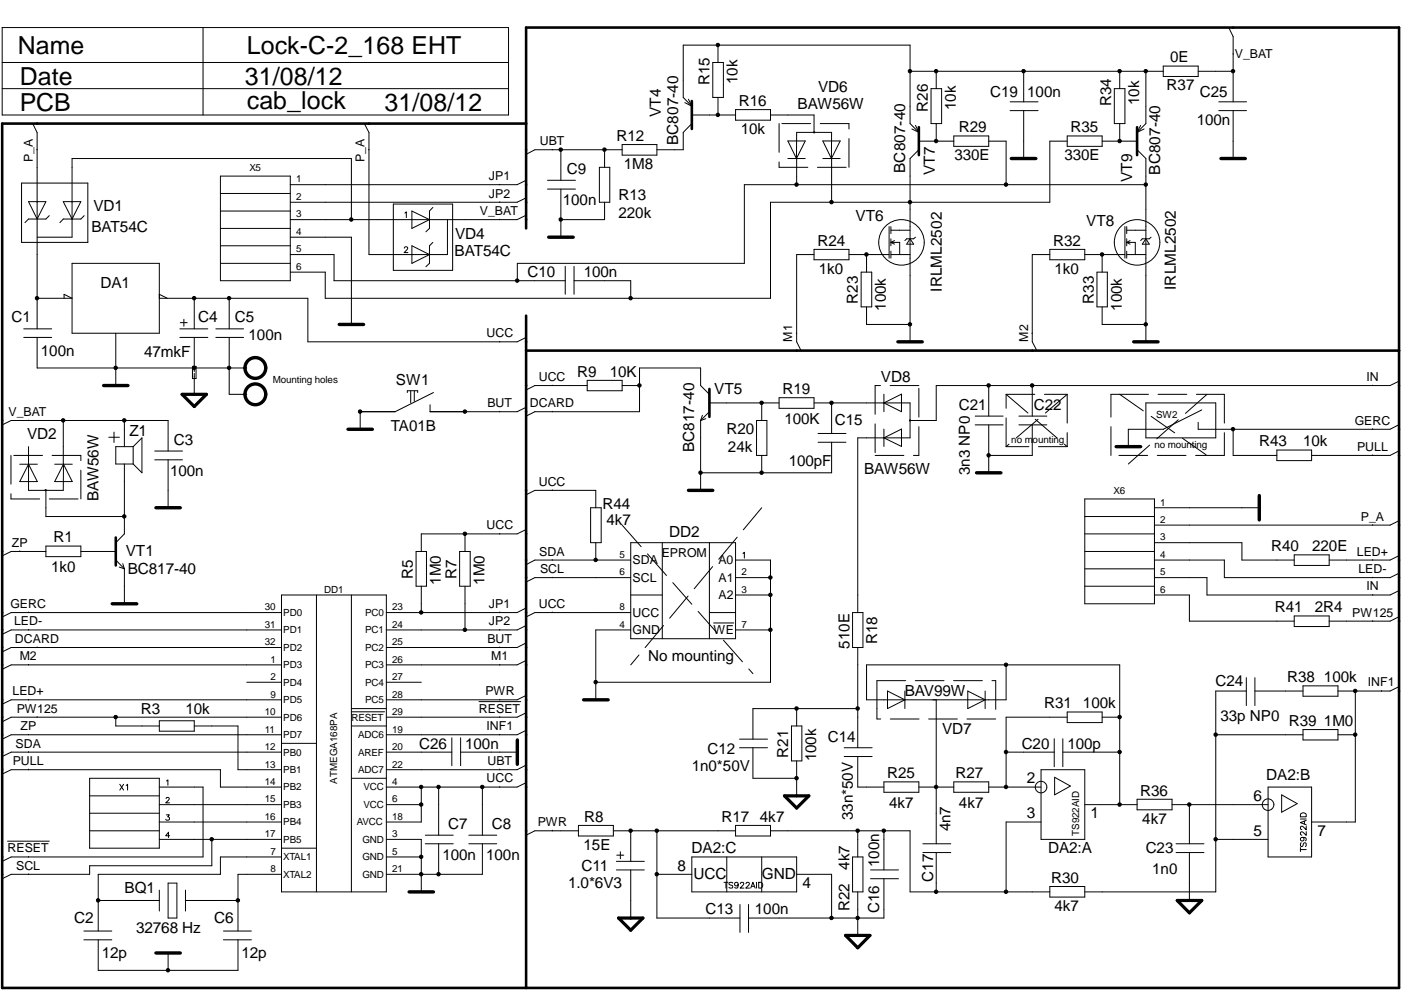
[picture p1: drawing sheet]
<svg xmlns="http://www.w3.org/2000/svg" width="297mm" height="210mm" viewBox="0 0 297 210" stroke-linecap="round" stroke-linejoin="round" font-family="sans-serif">
<g fill="none" stroke="#000" stroke-width=".21">
<path d="M.5 5.8h107.3v18.6h-107.3zM.5 13.3h107.3M.5 18.8h107.3M43 5.8v18.6M151.1 13.3h2.3v7.4h-2.3zM152.2 9.6v3.7M193 15.1h53.6M197.4 18.8h2.2v7.4h-2.2zM198.5 15.1v3.7M217 15.1v6.5M236.3 18.8h2.2v7.4h-2.2zM237.4 15.1v3.7"/>
<path d="M242.9 15.1v11.1l-1.8 1.9M246.6 14h7.4v2.2h-7.4zM254 15.1h7.4M260.5 5.8l.9 1.9v13.9M261.4 11.4h.1M4.6 38.8h14v12.6h-14zM6.9 26.2l1 1.9v18.3M7.8 31.7h.1M46.7 37.3h14.8v22.2h-14.8zM77.3 26.2l.9 1.9v25.9h16.7v-7.4M78.1 31.7h.1M106 39.1v.1"/>
<path d="M111.5 38.2l-1.9 1h-48.1M116.1 38.2h5.9M117.1 31.7h.1M118.9 31.7v6.5M127.1 35.5h2.2v7.4h-2.2zM128.2 31.7v3.8M131.9 31.7h-18.5l-1.9 1M131.9 30.6h7.4v2.3h-7.4zM145.2 21.8l1.5 .7M146 21l.7 1.5M146.7 26.2l-1.8 1.9v3.6h-5.6M146.7 24.4h9.3"/>
<path d="M146.7 22.5l-1.8-1.8v-11.1h48.1v16.6l1.8 1.9M152.2 20.7v3.7M156 23.2h7.4v2.3h-7.4zM163.4 24.4h9.2v3.7M167 33.6h3.7M167 29.9h3.7l-1.8 3.7zM168.9 33.6v-5.5h7.4v5.5M168.9 33.6v5.6M172.5 28h.2v.1h-.2zM174.5 33.6h3.6M174.5 29.9h3.6l-1.8 3.7zM176.3 33.6v9.3"/>
<path d="M193.3 27.3l1.5 .8M194.1 26.6l.7 1.5M194.8 31.7l-1.8 1.9v38.9M194.8 29.9h7.4M198.5 26.2v3.7M202.2 28.8h7.4v2.2h-7.4zM209.6 29.9h3.7v9.3M214.2 21.6h5.9M214.2 23.5h5.9M217 23.5v10.1M226.3 29.9h-3.7v13h-59.2v20.3h-94.4v-5.5h-7.5M226.3 28.8h7.4v2.2h-7.4z"/>
<path d="M233.7 29.9h7.4M237.4 26.2v3.7M241.1 31.7l1.8 1.9v38.9M241.8 26.6l-.7 1.5M242.6 27.3l-1.5 .8M242.9 39.2h-85.1v16.6h-48.1v3.7M258.4 21.6h5.9M258.4 23.5h5.9M261.4 23.5v10.1M6.1 42.8h3.6l-1.8 3.6zM7.9 46.6v23.1M10.5 45.7l-.8 .7h-3.6l-.8 .8"/>
<path d="M13.4 42.8h3.7l-1.8 3.6zM15.3 55.8h18.5v14.9h-18.5zM17.9 45.7l-.8 .7h-3.7l-.7 .8M46.7 55.8h14.8M46.7 41h14.8M46.7 44.7h14.8M46.7 48.4h14.8M46.7 52.1h14.8M61.5 46.6h29.6M61.5 50.3h13v18.5M61.5 54h9.3v5.5h49M74.5 46.6v-13h-59.2v16.7h-7.4"/>
<path d="M83.4 43.3h12.6v14h-12.6zM85.7 52.6a.36 .36 0 0 1 .4-.3 .36 .36 0 0 1 .3 .4l-.7 .9h.8M85.8 45.2l.3-.3v1.2M87.3 44.7l3.8 1.9-3.8 1.8zM87.3 52.1l3.8 1.9-3.8 1.8zM91.8 44l-.7 .7v3.7l-.8 .7M91.8 51.4l-.7 .7v3.7l-.8 .8M106 42.8v.1M106 46.5v.1M111.5 45.6l-1.9 1h-18.4M111.5 42l-1.9 .9h-48.1M116.1 40.1h5.9"/>
<path d="M118.9 40.1v10.2M119.8 56.5v5.9M121.7 59.5h12v3.7M121.7 56.5v5.9M128.2 42.9v3.7h-9.3M172.6 54h-3.7v18.5l.9 1.8M172.6 52.9h7.4v2.2h-7.4zM180 54h8.5M182.6 57.7h2.2v7.4h-2.2zM183.7 54v3.7M188.5 48v6.7M188.9 54h4.1"/>
<path d="M188.9 48v1.5M188.9 50.6v1.5M188.9 53.3v1.4M188.9 48.8h4.1M188.9 51.4h1.9v2.6M188.9 51.4l.7 .4M189.6 51l-.7 .4M193 50.6l.7 1.2h-1.5zM194.1 50.3l-.4 .3h-1.5l-.3 .4M222.6 54h-3.7v18.5l.9 1.8M222.6 52.9h7.4v2.2h-7.4zM230 54h8.5"/>
<path d="M232.6 57.7h2.2v7.4h-2.2zM233.7 54v3.7M238.5 48v6.7M238.9 54h4M238.9 48.8h4M238.9 51.4h1.8v2.6M238.9 48v1.5M238.9 50.6v1.5M238.9 53.3v1.4M238.9 51.4l.7 .4M239.6 51l-.7 .4M242.9 50.6l.8 1.2h-1.5z"/>
<path d="M244 50.3l-.3 .3h-1.5l-.4 .4M5 71.5h6M5 69.7h6M7.9 71.5v6.5h44.4M7.9 63.2h7.4l-1.7-.8v.8M24.6 70.7v11M33.8 63.2h31.5v9.3h44.3l1.9-1M33.8 62.4l1.7 .8M38.1 71.5h6M38.1 69.7h6M38.2 68.4h1.5M39 67.7v1.5"/>
<path d="M40.8 77.7h.8v2.6h-.8zM41.2 63.2v6.5M41.2 71.5v7.3M41.2 79.2v4.4M45.8 71.5h5.8M45.8 69.7h5.8M48.6 63.2v6.5M48.6 71.5v12.1h3.7M106 72.4v.1M168.8 70.7h.1M183.7 65.1v3.7h9.3M218.8 70.7h.1"/>
<path d="M233.7 65.1v3.7h9.2M.5 90.1l1.9-.9h33.2v6.4M4.2 98.4h3.7M6.1 89.1v.1M6.1 94.7v9.3h7.3l.1-5.6M6.1 98.4l1.8 3.7h-3.7zM11.6 98.4h3.7M13.4 89.2v9.2M13.5 98.4l1.8 3.7h-3.7zM23.1 92.7h2.2M24.2 91.6v2.2M26.4 89.2v5.5"/>
<path d="M26.4 98.4v14.8l-1.8 1.9M28.2 94.7h-3.6v3.7h3.6M28.2 94.7v3.7M28.2 94.7l1.9-1.9v7.4l-1.9-1.8M32.8 95.6h5.9M32.8 97.5h5.9M35.6 97.5v10.2M86.4 83.2v-.4h2.2v.4M87.1 82.8v2.6M87.8 82.8v2.3M91.2 85.8v1.5h18.4l1.9-.9M91.9 83.2l-8.1 4.1h-7.4v3.7"/>
<path d="M106 87.2v.1M117.1 81.7h.1M117.1 87.2v.1M124.5 81.7h-11.1l-1.9 1M124.5 80.6h7.4v2.2h-7.4zM131.9 81.7h3.7M148.5 89.2v14.8M148.9 88.1l-.4 1.1M149.6 88.8l-1.1 .4M150.4 83.6l-1.9-1.9v-3.7h-12.9v9.3h-22.2l-1.9 .9M150.4 85.4h14.8M150.4 87.3l-1.9 1.9"/>
<path d="M160.4 89.2h2.2v7.4h-2.2zM161.5 85.4v3.8M161.5 96.6v3.6M165.2 84.3h7.4v2.3h-7.4zM172.6 85.4h20.4v7.4h-11.1v37.1M173.4 91.9h6M173.4 93.8h6M176.3 85.4v6.5M176.3 93.8v6.4h-27.8M187.4 83.6v3.7M187.4 91v3.7M187.4 85.4l3.7-1.8v3.7z"/>
<path d="M187.4 92.8l3.7-1.8v3.7zM192.9 89.1h.1v.1h-.1zM206.8 88.2h5.9M206.8 90.1h5.9M209.6 81.7v6.5M209.6 90.1v10.1M216 88.2h6M216 90.1h6M218.9 90.1v6.5h-9.3M218.9 81.7v6.5M242.9 85.4h14.9v7.4h-14.9zM254 89.5v1.5h40.7l1.9-1"/>
<path d="M254.8 86.9l-8.2 4.1h-7.4v3.7M261.4 91v5.6h9.3M270.7 95.4h7.4v2.3h-7.4zM291 81.7h.1M291 90.9v.1M291 96.4v.2M296.6 80.8l-1.9 .9h-96.2v7.5h-5.5M296.6 95.6l-1.9 1h-16.6M4.2 116.8v.1M9.6 103.8h.2v.2h-.2zM9.7 116.9h-7.3l-1.9 1M9.7 104v5.5h16.7"/>
<path d="M9.7 115.8h7.4v2.2h-7.4zM17.1 116.9h7.5M24.6 118.7l1.8 1.9M26 119.5l.4 1.1M88.2 116.9h2.2v7.4h-2.2zM97.4 116.9h2.3v7.4h-2.3zM98.6 113.2v3.7M106 113.1v.1M111.5 112.3l-1.9 .9h-20.3v3.7M111.5 104.9l1.9-.9h12.9v3.7M117.1 103.8v.2M117.1 118.7h.1"/>
<path d="M125.2 107.7h2.3v7.4h-2.3zM126.3 115.1v3.6M133.7 118.7h-20.3l-1.9 1M133.7 115.1h22.3v20.3h-22.3zM140.4 115.1v20.3M150.4 115.1v20.3M156 118.7h7.4v26h-37.1M157.5 117.3l.3-.2v1.2M230 116.9h14.8M230 113.2h14.8M230 105.8h14.8v22.2h-14.8zM230 109.5h14.8"/>
<path d="M244.8 118.7h14.8v3.8h35.1l1.9-1M244.8 115.1h18.5v3.6h11.1M244.8 107.7h22.2M274.4 117.6h7.4v2.3h-7.4zM291 111.3h.1M291 118.7h.1M296.6 117.8l-1.9 .9h-12.9M296.6 110.4l-1.9 .9h-49.9M6.1 129.8v.1M6.1 133.5v.1M7.9 137.2v.1M25.3 120.2l1.1 .4"/>
<path d="M26.4 120.6v7.4M59.7 137.3h-57.3l-1.9 .9M59.7 133.6h-57.3l-1.9 .9M59.7 129.9h-57.3l-1.9 .9M59.7 126.2h22.2v62.9h-22.2zM67.1 126.2v62.9M74.5 126.2v62.9M89.3 124.3v5.6M98.6 124.3v9.3M106 129.8v.1M106 133.5v.1M106 137.2v.1"/>
<path d="M111.5 132.6l-1.9 1h-27.7M111.5 136.3l-1.9 1h-27.7M111.5 128.9l-1.9 1h-27.7M117.1 122.4v.1M117.1 129.8v.1M133.7 133.6h-7.4v14.8M133.7 129.9h-20.3l-1.9 .9M133.7 122.5h-20.3l-1.9 .9M133.7 126.2h6.7M150.4 129.9h5.6M151.3 132.1h4.3M156 133.6h7.4"/>
<path d="M156 122.5h7.4M156 126.2h7.4M180.8 129.9h2.2v7.4h-2.2zM181.9 137.3v21.2M230 124.3h14.8M230 120.6h14.8M244.8 122.5h11.1v3.7h38.8l1.9-1M244.8 126.2h7.4v5.5h22.2M274.4 130.6h7.4v2.2h-7.4zM291 122.4v.1M291 126.1v.1M291 131.6v.1"/>
<path d="M296.6 130.8l-1.9 .9h-12.9M6.1 140.9v.1M6.1 148.3v.1M6.1 155.7v.1M6.1 159.4v.1M7.9 152v.1M24.6 152.1v1.8h9.2M33.8 152.8h7.4v2.2h-7.4zM41.2 153.9h9.3v9.3h9.2M52.3 144.7h7.4M59.7 155.8h-57.3l-1.9 .9M59.7 159.5h-57.3l-1.9 .9"/>
<path d="M59.7 152.1h-57.3l-1.9 .9M59.7 148.4h-57.3l-1.9 .9M59.7 141h-57.3l-1.9 .9M59.7 157.6h7.4M74.5 153.9h7.4M74.5 150.2h7.4M74.5 150.9h7M81.9 159.5h13.9M81.9 144.7h7.4M95.8 156.4v5.9M97.7 159.5h12M97.7 156.4v5.9"/>
<path d="M101.6 148.8h8.8M106 140.9v.1M106 148.3v.1M106 152v.1M106 155.7v.1M111.5 154.9l-1.9 .9h-27.7M111.5 151.1l-1.9 1h-27.7M111.5 147.4l-1.9 1h-27.7M111.5 140l-1.9 1h-27.7M156.8 158.5h5.9M156.8 156.7h5.9M159.6 158.5v6.5h9.3"/>
<path d="M167.8 153.9h2.2v7.4h-2.2zM168.9 150.2v3.7M179 158.5h5.9M181.9 150.2h-22.3v6.5M188.2 146.5l3.7 1.9-3.7 1.8zM191.9 146.5v3.7M198.5 148.4v30.5M205.2 146.5l3.7 1.9-3.7 1.8zM208.9 146.5v3.7M213.3 141v7.4h-29.6v-7.4h53.7v29.6M213.3 159.5h10.2M223.5 156.6v6"/>
<path d="M225.3 159.5h12.1M225.3 156.6v6M226.3 152.1h-13v14.8M226.3 151h7.4v2.2h-7.4zM233.7 152.1h3.7M257.8 155.8h18.5M264.2 146.5h-6.4v42.6h-27.8M264.2 143.7v5.9M266.1 146.5h10.2M266.1 143.7v5.9M276.3 145.4h7.4v2.2h-7.4zM276.3 154.7h7.4v2.2h-7.4z"/>
<path d="M283.7 155.8h3.7M287.4 146.5v27.8h-9.3M292.9 146.4v.1M296.6 145.6l-1.9 .9h-11M.5 164.1l1.9-.9h44.3v3.7h13M1.6 178.4h8.9M6.1 163.1v.1M19 176.1h14.8M19 165h14.8v14.8h-14.8zM19 168.7h14.8M19 172.4h14.8M25.4 166.3l.8 1.2"/>
<path d="M26.2 166.3l-.8 1.2M26.8 166.5l.2-.2v1.2M33.8 166.9h9.2v14.8h-40.6l-1.9 .9M33.8 174.3h25.9M33.8 178h25.9M33.8 170.6h25.9M35.2 169.3l.1-.2h.3l.3 .3-.8 .8h.8M35.3 172.8h.6l-.3 .4a.41 .41 0 0 1 .3 .4 .41 .41 0 0 1-.3 .4 .41 .41 0 0 1-.5-.3M35.3 165.6l.3-.2v1.1M36 177.2h-.9l.6-.8v1.2M44.9 178v5.6h-25.9v1.8h-16.6l-1.9 .9M59.7 179.8h7.4"/>
<path d="M74.5 165h7.4M81.9 178h7.4v11.1M81.9 170.6h7.4M89.3 166.9v7.4h-7.4M90.2 177.1h5.9M90.2 178.9h5.9M93 166.9v10.2M93 178.9v6.5M99.4 177.1h5.9M99.4 178.9h5.9M102.3 178.9v6.5h-20.4M102.3 166.9v10.2"/>
<path d="M106 163.1v.1M106 166.8v.1M111.5 162.2l-1.9 1h-27.7M111.5 165.9l-1.9 1h-27.7M117.1 176v.1M122.6 176.1h-9.2l-1.9 1M122.6 175h7.4v2.2h-7.4zM130 176.1h26M133.7 176.1v6.5M139.3 176.1v18.5h17.6M156 175h7.4v2.2h-7.4zM163.4 176.1h29.6v13h29.6"/>
<path d="M168.9 161.3v7.4M179 160.4h5.9M181.9 160.4v6.5h5.5M181.9 176.1v5.6M187.4 165.8h7.4v2.2h-7.4zM187.4 176.1v8.3M194.8 166.9h7.4M195.7 178.9h5.9M202.2 165.8h7.4v2.2h-7.4zM209.6 166.9h11.1M220.7 163.2h9.3v14.8h-9.3zM220.7 174.3h-7.4v14.8"/>
<path d="M223.6 164.8l3.3 1.9-3.3 1.8zM230 170.6h11.1M241.1 169.5h7.4v2.2h-7.4zM248.5 170.6h20.4M249.3 178.9h6M252.2 170.6v8.3M257.8 178h11.1M268.9 166.9h9.2v14.8h-9.2zM271.7 168.5l3.3 1.9-3.3 1.8zM275.7 179.7v.9M275.7 173.7h1.2M275.8 172.6a.68 .68 0 0 1 1.1 .2v.4h-1.2z"/>
<path d="M275.9 178.7l-.2 .3 .2 .5h.2l.4-.8 .4 .1v.4l-.1 .3M276.1 177.5a.39 .39 0 0 1 .3 .6 .39 .39 0 0 1-.6 .1 .39 .39 0 0 1 .1-.6l.2-.1a.54 .54 0 0 1 .8 .5l-.1 .3M276.6 174.1v.6M276.9 176.3v.8l-.8-.7a.36 .36 0 0 0-.4 .3 .36 .36 0 0 0 .3 .4M276.9 175.1v.8l-.8-.7a.36 .36 0 0 0-.4 .3 .36 .36 0 0 0 .3 .4M276.9 173.9l-1.2 .5 1.2 .5M6.1 181.6v.1M6.1 185.3v.1M17.8 197.4h5.9M17.8 199.3h5.9M20.8 199.3v6.4h29.7v-6.4M20.8 190.9h13"/>
<path d="M33.8 188.7v4.5M35.6 187.2h1.9v7.4h-1.9zM39.3 190.9h11.2M39.3 188.7v4.5M47.4 197.4h5.9M47.4 199.3h5.9M59.7 181.7h-13v3.7h-25.9v12M59.7 185.4h-9.2v12M81.9 181.7h7.4M130.7 184.4h5.9M130.7 182.6h5.9M130.8 181.3h1.4"/>
<path d="M131.5 180.6v1.5M133.7 184.4v10.2M139.3 185.4h7.4M146.7 181.7h22.2v7.4h-22.2zM153.5 187.1h.8M153.9 187.1v1.2M154.1 181.7v7.4M155.4 187.2l-.3-.1-.5 .1v.3l.7 .3v.5h-.4l-.3-.2M156.5 187.5a.39 .39 0 0 1-.6 .3 .39 .39 0 0 1-.1-.6 .39 .39 0 0 1 .7 0v.3a.54 .54 0 0 1-.5 .8l-.2-.2M156.9 191.8v5.9M157 187.4a.36 .36 0 0 1 .3-.3 .36 .36 0 0 1 .4 .3l-.8 .9h.8M158.2 187.4a.36 .36 0 0 1 .3-.3 .36 .36 0 0 1 .4 .3l-.8 .9h.8"/>
<path d="M158.7 191.8v5.9M159.2 188.3l.4-1.2 .5 1.2M159.3 187.9h.6M160.4 187.1v1.2M160.9 187.1h.4a.65 .65 0 0 1 .4 .6 .65 .65 0 0 1-.4 .6h-.4zM161.5 181.7v7.4M168.9 185.4h7.4v9.2M180.8 181.7h2.2v7.4h-2.2zM181.9 189.1v9.2M184.6 184.4h5.9M184.6 186.3h5.9M187.4 186.3v8.3h-28.7"/>
<path d="M195.7 180.8h5.9M198.5 180.8v8.3M222.6 188h7.4v2.2h-7.4zM249.3 180.8h6M252.2 180.8v10.1M275.7 180.1h1.2M35.6 202.1v3.6"/>
<circle cx="152.2" cy="9.5" r=".37"/>
<circle cx="192.9" cy="15.1" r=".37"/>
<circle cx="198.5" cy="15.1" r=".37"/>
<circle cx="217" cy="15.1" r=".37"/>
<circle cx="237.4" cy="15.1" r=".37"/>
<circle cx="242.9" cy="15.1" r=".37"/>
<circle cx="261.4" cy="15.1" r=".37"/>
<circle cx="118.9" cy="31.7" r=".37"/>
<circle cx="128.2" cy="31.7" r=".37"/>
<circle cx="152.2" cy="24.4" r=".37"/>
<circle cx="168.9" cy="39.1" r=".37"/>
<circle cx="198.5" cy="29.9" r=".37"/>
<circle cx="213.3" cy="39.1" r=".37"/>
<circle cx="237.4" cy="29.9" r=".37"/>
<circle cx="242.9" cy="39.1" r=".37"/>
<circle cx="74.5" cy="46.5" r=".37"/>
<circle cx="109.7" cy="59.5" r=".37"/>
<circle cx="118.9" cy="46.5" r=".37"/>
<circle cx="176.3" cy="42.9" r=".37"/>
<circle cx="183.7" cy="53.9" r=".37"/>
<circle cx="191.1" cy="51.4" r="4.8"/>
<circle cx="192.9" cy="42.9" r=".37"/>
<circle cx="233.6" cy="53.9" r=".37"/>
<circle cx="241.1" cy="51.4" r="4.8"/>
<circle cx="7.8" cy="63.2" r=".37"/>
<circle cx="24.5" cy="78" r=".37"/>
<circle cx="41.2" cy="63.2" r=".37"/>
<circle cx="41.2" cy="78" r=".37"/>
<circle cx="48.6" cy="78" r=".37"/>
<circle cx="48.6" cy="63.2" r=".37"/>
<circle cx="133.7" cy="63.2" r=".37"/>
<circle cx="192.9" cy="68.8" r=".37"/>
<circle cx="242.9" cy="68.8" r=".37"/>
<circle cx="13.4" cy="89.1" r=".37"/>
<circle cx="26.3" cy="89.1" r=".37"/>
<circle cx="76.3" cy="87.3" r=".37"/>
<circle cx="98.6" cy="87.3" r=".37"/>
<circle cx="135.6" cy="81.7" r=".37"/>
<circle cx="161.5" cy="85.4" r=".37"/>
<circle cx="176.3" cy="85.4" r=".37"/>
<circle cx="209.6" cy="81.7" r=".37"/>
<circle cx="209.6" cy="96.5" r=".37"/>
<circle cx="218.8" cy="81.7" r=".37"/>
<circle cx="261.4" cy="91" r=".37"/>
<circle cx="26.3" cy="109.5" r=".37"/>
<circle cx="98.6" cy="113.2" r=".37"/>
<circle cx="126.3" cy="118.7" r=".37"/>
<circle cx="148.5" cy="100.2" r=".37"/>
<circle cx="161.5" cy="100.2" r=".37"/>
<circle cx="89.3" cy="129.9" r=".37"/>
<circle cx="98.6" cy="133.5" r=".37"/>
<circle cx="163.3" cy="133.5" r=".37"/>
<circle cx="163.3" cy="126.1" r=".37"/>
<circle cx="163.3" cy="122.4" r=".37"/>
<circle cx="24.5" cy="152" r=".37"/>
<circle cx="126.3" cy="144.6" r=".37"/>
<circle cx="168.9" cy="150.2" r=".37"/>
<circle cx="181.8" cy="150.2" r=".37"/>
<circle cx="213.3" cy="140.9" r=".37"/>
<circle cx="213.3" cy="159.4" r=".37"/>
<circle cx="237.4" cy="159.4" r=".37"/>
<circle cx="237.4" cy="152" r=".37"/>
<circle cx="257.7" cy="155.8" r=".37"/>
<circle cx="287.3" cy="155.8" r=".37"/>
<circle cx="287.3" cy="146.5" r=".37"/>
<circle cx="44.9" cy="177.9" r=".37"/>
<circle cx="89.3" cy="170.6" r=".37"/>
<circle cx="89.3" cy="166.9" r=".37"/>
<circle cx="93" cy="166.9" r=".37"/>
<circle cx="102.2" cy="166.9" r=".37"/>
<circle cx="133.7" cy="176.1" r=".37"/>
<circle cx="139.2" cy="176.1" r=".37"/>
<circle cx="168.9" cy="165" r=".37"/>
<circle cx="181.8" cy="176.1" r=".37"/>
<circle cx="187.4" cy="176.1" r=".37"/>
<circle cx="198.5" cy="166.9" r=".37"/>
<circle cx="213.3" cy="166.9" r=".37"/>
<circle cx="220.7" cy="166.9" r="1.23"/>
<circle cx="237.4" cy="170.6" r=".37"/>
<circle cx="252.1" cy="170.6" r=".37"/>
<circle cx="257.7" cy="177.9" r=".37"/>
<circle cx="268.9" cy="170.6" r="1.23"/>
<circle cx="20.8" cy="190.9" r=".37"/>
<circle cx="50.4" cy="190.9" r=".37"/>
<circle cx="89.3" cy="185.4" r=".37"/>
<circle cx="89.3" cy="181.7" r=".37"/>
<circle cx="93" cy="185.4" r=".37"/>
<circle cx="139.2" cy="185.4" r=".37"/>
<circle cx="176.3" cy="194.6" r=".37"/>
<circle cx="181.8" cy="194.6" r=".37"/>
<circle cx="198.5" cy="189.1" r=".37"/>
<circle cx="213.3" cy="189.1" r=".37"/>
<circle cx="35.6" cy="205.7" r=".37"/>
</g>
<path d="M111.5 26.2h-111v183.3h296.1v-203.7h-185.1v42.6M146.7 21.4v5.9M194.8 27v5.9M241.1 27v5.9M111.5 66.9v142.6M111.5 74.3h185.1M150.4 82.5v5.9M24.6 114v5.9" fill="none" stroke="#000" stroke-width=".55"/>
<g fill="#000">
<circle cx="152.2" cy="9.5" r=".37"/>
<circle cx="192.9" cy="15.1" r=".37"/>
<circle cx="198.5" cy="15.1" r=".37"/>
<circle cx="217" cy="15.1" r=".37"/>
<circle cx="237.4" cy="15.1" r=".37"/>
<circle cx="242.9" cy="15.1" r=".37"/>
<circle cx="261.4" cy="15.1" r=".37"/>
<circle cx="118.9" cy="31.7" r=".37"/>
<circle cx="128.2" cy="31.7" r=".37"/>
<circle cx="152.2" cy="24.4" r=".37"/>
<circle cx="168.9" cy="39.1" r=".37"/>
<circle cx="198.5" cy="29.9" r=".37"/>
<circle cx="213.3" cy="39.1" r=".37"/>
<circle cx="237.4" cy="29.9" r=".37"/>
<circle cx="242.9" cy="39.1" r=".37"/>
<circle cx="74.5" cy="46.5" r=".37"/>
<circle cx="109.7" cy="59.5" r=".37"/>
<circle cx="118.9" cy="46.5" r=".37"/>
<circle cx="176.3" cy="42.9" r=".37"/>
<circle cx="183.7" cy="53.9" r=".37"/>
<circle cx="192.9" cy="42.9" r=".37"/>
<circle cx="233.6" cy="53.9" r=".37"/>
<circle cx="7.8" cy="63.2" r=".37"/>
<circle cx="24.5" cy="78" r=".37"/>
<circle cx="41.2" cy="63.2" r=".37"/>
<circle cx="41.2" cy="78" r=".37"/>
<circle cx="48.6" cy="78" r=".37"/>
<circle cx="48.6" cy="63.2" r=".37"/>
<circle cx="133.7" cy="63.2" r=".37"/>
<circle cx="192.9" cy="68.8" r=".37"/>
<circle cx="242.9" cy="68.8" r=".37"/>
<circle cx="13.4" cy="89.1" r=".37"/>
<circle cx="26.3" cy="89.1" r=".37"/>
<circle cx="76.3" cy="87.3" r=".37"/>
<circle cx="98.6" cy="87.3" r=".37"/>
<circle cx="135.6" cy="81.7" r=".37"/>
<circle cx="161.5" cy="85.4" r=".37"/>
<circle cx="176.3" cy="85.4" r=".37"/>
<circle cx="209.6" cy="81.7" r=".37"/>
<circle cx="209.6" cy="96.5" r=".37"/>
<circle cx="218.8" cy="81.7" r=".37"/>
<circle cx="261.4" cy="91" r=".37"/>
<circle cx="26.3" cy="109.5" r=".37"/>
<circle cx="98.6" cy="113.2" r=".37"/>
<circle cx="126.3" cy="118.7" r=".37"/>
<circle cx="148.5" cy="100.2" r=".37"/>
<circle cx="161.5" cy="100.2" r=".37"/>
<circle cx="89.3" cy="129.9" r=".37"/>
<circle cx="98.6" cy="133.5" r=".37"/>
<circle cx="163.3" cy="133.5" r=".37"/>
<circle cx="163.3" cy="126.1" r=".37"/>
<circle cx="163.3" cy="122.4" r=".37"/>
<circle cx="24.5" cy="152" r=".37"/>
<circle cx="126.3" cy="144.6" r=".37"/>
<circle cx="168.9" cy="150.2" r=".37"/>
<circle cx="181.8" cy="150.2" r=".37"/>
<circle cx="213.3" cy="140.9" r=".37"/>
<circle cx="213.3" cy="159.4" r=".37"/>
<circle cx="237.4" cy="159.4" r=".37"/>
<circle cx="237.4" cy="152" r=".37"/>
<circle cx="257.7" cy="155.8" r=".37"/>
<circle cx="287.3" cy="155.8" r=".37"/>
<circle cx="287.3" cy="146.5" r=".37"/>
<circle cx="44.9" cy="177.9" r=".37"/>
<circle cx="89.3" cy="170.6" r=".37"/>
<circle cx="89.3" cy="166.9" r=".37"/>
<circle cx="93" cy="166.9" r=".37"/>
<circle cx="102.2" cy="166.9" r=".37"/>
<circle cx="133.7" cy="176.1" r=".37"/>
<circle cx="139.2" cy="176.1" r=".37"/>
<circle cx="168.9" cy="165" r=".37"/>
<circle cx="181.8" cy="176.1" r=".37"/>
<circle cx="187.4" cy="176.1" r=".37"/>
<circle cx="198.5" cy="166.9" r=".37"/>
<circle cx="213.3" cy="166.9" r=".37"/>
<circle cx="237.4" cy="170.6" r=".37"/>
<circle cx="252.1" cy="170.6" r=".37"/>
<circle cx="257.7" cy="177.9" r=".37"/>
<circle cx="20.8" cy="190.9" r=".37"/>
<circle cx="50.4" cy="190.9" r=".37"/>
<circle cx="89.3" cy="185.4" r=".37"/>
<circle cx="89.3" cy="181.7" r=".37"/>
<circle cx="93" cy="185.4" r=".37"/>
<circle cx="139.2" cy="185.4" r=".37"/>
<circle cx="176.3" cy="194.6" r=".37"/>
<circle cx="181.8" cy="194.6" r=".37"/>
<circle cx="198.5" cy="189.1" r=".37"/>
<circle cx="213.3" cy="189.1" r=".37"/>
<circle cx="35.6" cy="205.7" r=".37"/>
</g>
<g fill="none" stroke="#000" stroke-width=".21" stroke-dasharray="6.1 2">
<path d="M165.2 35.5h14.8M165.2 26.2v9.3M180 26.2h-14.8M180 35.5v-9.3M2.3 96.6v9.2M17.1 96.6h-14.8M185.5 81.7v14.9M185.5 96.6h9.3M194.8 96.6v-14.9M194.8 81.7h-9.3M213.3 94.7v-11.1M213.3 83.6h13"/>
<path d="M213.3 83.6l13 11.1M226.3 83.6v11.1M226.3 94.7h-13M226.3 83.6l-13 11.1M235.5 83.6h1.9M235.5 96.6v-13M237.4 83.6l18.5 13M237.4 83.6h22.2M255.9 83.6l-16.7 14.8M259.6 83.6v13M259.6 96.6h-24.1M2.3 105.8h14.8"/>
<path d="M17.1 105.8v-9.2M131.9 111.3l27.7 31.5M161.5 107.7l-27.8 33.3M185.9 152.4v-2.2M185.9 150.2v-5.9M185.9 144.3h25.2M211.1 152.4h-25.2M211.1 144.3v8.1"/>
</g>
<g fill="none" stroke="#000" stroke-width=".72">
<path d="M214.4 33.6h5.2M258.9 33.6h5.1M116.3 50.3h5.2M71.9 68.8h5.2M190.4 72.5h5.1M240.4 72.5h5.1M22 81.7h5.1M73.8 91h5.1M236.6 94.7h5.2M33.1 107.7h5.1M146 104h5.1M207 100.2h5.2"/>
<path d="M267 105.1v5.1M23.8 128h5.2M109.7 156.9v5.2M123.7 148.4h5.2M86.7 189.1h5.2M33.1 202.1h5.1"/>
<circle cx="54.1" cy="78" r="2.2"/>
<circle cx="54.1" cy="83.6" r="2.2"/>
</g>
<path d="M38.6 83.6h5.2l-2.6 2.6zM166.3 168.7h5.2l-2.6 2.6zM131.1 194.6h5.2l-2.6 2.6zM179.3 198.3h5.1l-2.5 2.7zM249.6 190.9h5.2l-2.6 2.6z" fill="none" stroke="#000" stroke-width=".68"/>
<g font-size="5.3">
<text x="3.8" y="11.3">Name</text>
<text x="52.3" y="11.3">Lock-C-2_168 EHT</text>
<text x="4.2" y="18">Date</text>
<text x="51.9" y="18">31/08/12</text>
<text x="4.2" y="23.5">PCB</text>
<text x="52.3" y="23.2">cab_lock</text>
<text x="81.5" y="23.5">31/08/12</text>
</g>
<g font-size="3.3">
<text x="169.1" y="23.2">BAW56W</text>
<text x="173.4" y="19.5">VD6</text>
<text x="140.1" y="24.8" transform="rotate(-90 140.1 24.8)">VT4</text>
<text x="143.8" y="30.7" transform="rotate(-90 143.8 30.7)">BC807-40</text>
<text x="191.9" y="36.6" transform="rotate(-90 191.9 36.6)">BC807-40</text>
<text x="198.2" y="37" transform="rotate(-90 198.2 37)">VT7</text>
<text x="240" y="38.5" transform="rotate(-90 240 38.5)">VT9</text>
<text x="246" y="37" transform="rotate(-90 246 37)">BC807-40</text>
<text x="19.8" y="44.7">VD1</text>
<text x="181.4" y="46.9">VT6</text>
<text x="19.4" y="49.1">BAT54C</text>
<text x="96.5" y="50.6">VD4</text>
<text x="230.3" y="48">VT8</text>
<text x="96.4" y="54.3">BAT54C</text>
<text x="21.3" y="61">DA1</text>
<text x="199.7" y="61.8" transform="rotate(-90 199.7 61.8)">IRLML2502</text>
<text x="249.3" y="61.4" transform="rotate(-90 249.3 61.4)">IRLML2502</text>
<text x="42" y="68.4">C4</text>
<text x="30.6" y="75.8">47mkF</text>
<text x="151.4" y="83.5">VT5</text>
<text x="186.8" y="80.9">VD8</text>
<text x="5.8" y="93.1">VD2</text>
<text x="27.4" y="92.4">Z1</text>
<text x="147.1" y="95.9" transform="rotate(-90 147.1 95.9)">BC817-40</text>
<text x="183.2" y="100.5">BAW56W</text>
<text x="20.9" y="106.3" transform="rotate(-90 20.9 106.3)">BAW56W</text>
<text x="141.9" y="113.9">DD2</text>
<text x="26.7" y="117.9">VT1</text>
<text x="27.1" y="121.7">BC817-40</text>
<text x="191.8" y="147.6">BAV99W</text>
<text x="199.7" y="155.7">VD7</text>
<text x="217.7" y="166.1">2</text>
<text x="268.5" y="165.4">DA2:B</text>
<text x="217.7" y="173.5">3</text>
<text x="231.2" y="173.5">1</text>
<text x="265.8" y="169.8">6</text>
<text x="265.8" y="177.2">5</text>
<text x="279.3" y="177.2">7</text>
<text x="123.3" y="184.6">C11</text>
<text x="143.6" y="184.6">8</text>
<text x="146.6" y="180.9">DA2:C</text>
<text x="222.2" y="180.9">DA2:A</text>
<text x="26.4" y="189.4">BQ1</text>
<text x="120.4" y="188.3">1.0*6V3</text>
<text x="147.1" y="186.4">UCC</text>
<text x="161.5" y="186.4">GND</text>
<text x="170.1" y="188.3">4</text>
<text x="15.7" y="195.7">C2</text>
<text x="28.9" y="197.9">32768 Hz</text>
<text x="45.4" y="195.7">C6</text>
<text x="21.6" y="203.1">12p</text>
<text x="51.2" y="203.1">12p</text>
</g>
<g font-size="3.2">
<text x="156.4" y="17.8" transform="rotate(-90 156.4 17.8)">10k</text>
<text x="248.1" y="13.3">0E</text>
<text x="150.4" y="18.1" transform="rotate(-90 150.4 18.1)">R15</text>
<text x="156.6" y="22.5">R16</text>
<text x="196.7" y="23.7" transform="rotate(-90 196.7 23.7)">R26</text>
<text x="202.6" y="23.4" transform="rotate(-90 202.6 23.4)">10k</text>
<text x="209.9" y="20.6">C19</text>
<text x="217.8" y="20.6">100n</text>
<text x="235.6" y="22.6" transform="rotate(-90 235.6 22.6)">R34</text>
<text x="241.5" y="22.3" transform="rotate(-90 241.5 22.3)">10k</text>
<text x="247.4" y="19.2">R37</text>
<text x="254.4" y="20.6">C25</text>
<text x="130.7" y="29.8">R12</text>
<text x="157.1" y="28.4">10k</text>
<text x="203.3" y="28">R29</text>
<text x="227" y="28">R35</text>
<text x="253.7" y="26.5">100n</text>
<text x="132.2" y="35.8">1M8</text>
<text x="202.4" y="33.9">330E</text>
<text x="225.7" y="33.9">330E</text>
<text x="120.2" y="36.9">C9</text>
<text x="119.3" y="43.6">100n</text>
<text x="131.1" y="42.4">R13</text>
<text x="131.1" y="46.1">220k</text>
<text x="173.3" y="52.1">R24</text>
<text x="223.3" y="52.1">R32</text>
<text x="111.8" y="58.8">C10</text>
<text x="123.8" y="58.8">100n</text>
<text x="173.6" y="58">1k0</text>
<text x="223.6" y="58">1k0</text>
<text x="181.9" y="64.4" transform="rotate(-90 181.9 64.4)">R23</text>
<text x="187.8" y="65.9" transform="rotate(-90 187.8 65.9)">100k</text>
<text x="231.9" y="64.4" transform="rotate(-90 231.9 64.4)">R33</text>
<text x="237.8" y="65.9" transform="rotate(-90 237.8 65.9)">100k</text>
<text x="2.5" y="68.4">C1</text>
<text x="49.8" y="68.4">C5</text>
<text x="8.7" y="75.4">100n</text>
<text x="52.7" y="72.1">100n</text>
<text x="83.9" y="81.7">SW1</text>
<text x="122.4" y="79.9">R9</text>
<text x="129.3" y="79.9">10K</text>
<text x="165.9" y="83.6">R19</text>
<text x="166.3" y="89.9">100K</text>
<text x="203.3" y="86.9">C21</text>
<text x="219.2" y="86.9">C22</text>
<text x="36.9" y="94.3">C3</text>
<text x="82.8" y="91.3">TA01B</text>
<text x="154" y="92">R20</text>
<text x="154.3" y="95.8">24k</text>
<text x="177" y="90.2">C15</text>
<text x="267" y="94.7">R43</text>
<text x="276.3" y="94.7">10k</text>
<text x="36.1" y="101">100n</text>
<text x="167.2" y="98.7">100pF</text>
<text x="205.7" y="100.7" transform="rotate(-90 205.7 100.7)">3n3 NP0</text>
<text x="127.8" y="108">R44</text>
<text x="128.6" y="111.3">4k7</text>
<text x="11.3" y="115">R1</text>
<text x="269.5" y="116.9">R40</text>
<text x="278.2" y="116.9">220E</text>
<text x="10.8" y="121.3">1k0</text>
<text x="87.5" y="122.7" transform="rotate(-90 87.5 122.7)">R5</text>
<text x="93.5" y="124" transform="rotate(-90 93.5 124)">1M0</text>
<text x="96.8" y="122.7" transform="rotate(-90 96.8 122.7)">R7</text>
<text x="102.7" y="124" transform="rotate(-90 102.7 124)">1M0</text>
<text x="270.3" y="129.8">R41</text>
<text x="278.8" y="129.8">2R4</text>
<text x="180.1" y="137.5" transform="rotate(-90 180.1 137.5)">510E</text>
<text x="186" y="136.6" transform="rotate(-90 186 136.6)">R18</text>
<text x="137.5" y="140.2">No mounting</text>
<text x="257.7" y="145.4">C24</text>
<text x="272.9" y="144.7">R38 100k</text>
<text x="29.8" y="151.3">R3</text>
<text x="39.3" y="151.3">10k</text>
<text x="221.4" y="150.2">R31</text>
<text x="229.6" y="150.2">100k</text>
<text x="258.8" y="152.8">33p NP0</text>
<text x="273.3" y="153.9">R39 1M0</text>
<text x="88.9" y="158.7">C26</text>
<text x="98.6" y="158.7">100n</text>
<text x="150" y="159.8">C12</text>
<text x="167.1" y="160.7" transform="rotate(-90 167.1 160.7)">R21</text>
<text x="173.1" y="161.4" transform="rotate(-90 173.1 161.4)">100k</text>
<text x="175.5" y="157.2">C14</text>
<text x="216.6" y="158.7">C20</text>
<text x="226.3" y="158.7">100p</text>
<text x="146.7" y="163.5">1n0*50V</text>
<text x="188.1" y="165">R25</text>
<text x="202.6" y="165">R27</text>
<text x="180.8" y="173.9" transform="rotate(-90 180.8 173.9)">33n*50V</text>
<text x="188.5" y="171.3">4k7</text>
<text x="203.3" y="171.3">4k7</text>
<text x="241.8" y="168.7">R36</text>
<text x="95" y="175.7">C7</text>
<text x="104.3" y="175.7">C8</text>
<text x="123.9" y="174.2">R8</text>
<text x="152.9" y="174.2">R17</text>
<text x="161.1" y="174.2">4k7</text>
<text x="201.5" y="176.3" transform="rotate(-90 201.5 176.3)">4n7</text>
<text x="242.2" y="174.6">4k7</text>
<text x="93.8" y="182.4">100n</text>
<text x="103.1" y="182.4">100n</text>
<text x="123.7" y="180.2">15E</text>
<text x="180.1" y="184.4" transform="rotate(-90 180.1 184.4)">4k7</text>
<text x="186.4" y="183.9" transform="rotate(-90 186.4 183.9)">100n</text>
<text x="242.9" y="180.9">C23</text>
<text x="244.3" y="185.3">1n0</text>
<text x="197.9" y="186.9" transform="rotate(-90 197.9 186.9)">C17</text>
<text x="222.9" y="187.2">R30</text>
<text x="149.6" y="193.8">C13</text>
<text x="160.1" y="193.8">100n</text>
<text x="180.1" y="193.2" transform="rotate(-90 180.1 193.2)">R22</text>
<text x="186.4" y="193.6" transform="rotate(-90 186.4 193.6)">C16</text>
<text x="223.6" y="193.1">4k7</text>
</g>
<g font-size="2.6">
<text x="261.8" y="12.3">V_BAT</text>
<text x="6.9" y="34.3" transform="rotate(-90 6.9 34.3)">P_A</text>
<text x="77.3" y="34.3" transform="rotate(-90 77.3 34.3)">P_A</text>
<text x="114.4" y="30.8">UBT</text>
<text x="103.7" y="41.9">JP2</text>
<text x="103.7" y="38.2">JP1</text>
<text x="101.8" y="45.6">V_BAT</text>
<text x="103.1" y="71.5">UCC</text>
<text x="168" y="72.5" transform="rotate(-90 168 72.5)">M1</text>
<text x="218" y="72.5" transform="rotate(-90 218 72.5)">M2</text>
<text x="114.2" y="80.8">UCC</text>
<text x="289.7" y="80.8">IN</text>
<text x="1.8" y="88.2">V_BAT</text>
<text x="103.3" y="86.3">BUT</text>
<text x="112.3" y="86.3">DCARD</text>
<text x="287.2" y="90">GERC</text>
<text x="287.7" y="95.6">PULL</text>
<text x="114.2" y="103">UCC</text>
<text x="103.1" y="112.2">UCC</text>
<text x="288.5" y="110.4">P_A</text>
<text x="2.5" y="116">ZP</text>
<text x="114.3" y="117.8">SDA</text>
<text x="134.1" y="119.6">SDA</text>
<text x="140.3" y="118.2">EPROM</text>
<text x="152.3" y="119.6">A0</text>
<text x="287.7" y="117.8">LED+</text>
<text x="114.5" y="121.5">SCL</text>
<text x="134.1" y="123.4">SCL</text>
<text x="152.4" y="123.4">A1</text>
<text x="288" y="121.5">LED-</text>
<text x="289.7" y="125.2">IN</text>
<text x="2.2" y="128.9">GERC</text>
<text x="103.7" y="128.9">JP1</text>
<text x="114.2" y="128.9">UCC</text>
<text x="134.1" y="130.8">UCC</text>
<text x="152.4" y="127">A2</text>
<text x="286.7" y="130.8">PW125</text>
<text x="3" y="132.6">LED-</text>
<text x="3.2" y="136.3">DCARD</text>
<text x="103.3" y="136.3">BUT</text>
<text x="103.7" y="132.6">JP2</text>
<text x="134.1" y="134.5">GND</text>
<text x="151.3" y="134.5">WE</text>
<text x="4.2" y="140">M2</text>
<text x="104.1" y="140">M1</text>
<text x="2.7" y="147.4">LED+</text>
<text x="102.9" y="147.4">PWR</text>
<text x="290" y="145.5">INF1</text>
<text x="3.6" y="151.1">PW125</text>
<text x="4.4" y="154.8">ZP</text>
<text x="101.6" y="151.1">RESET</text>
<text x="103.1" y="154.8">INF1</text>
<text x="3.3" y="158.5">SDA</text>
<text x="2.7" y="162.2">PULL</text>
<text x="103.1" y="165.9">UCC</text>
<text x="103.3" y="162.2">UBT</text>
<text x="114" y="175.2">PWR</text>
<text x="1.6" y="180.7">RESET</text>
<text x="3.4" y="184.4">SCL</text>
</g>
<g font-size="2.1">
<text x="52.9" y="36.2">X5</text>
<text x="62.8" y="38.7">1</text>
<text x="62.8" y="42.4">2</text>
<text x="62.8" y="46.1">3</text>
<text x="62.8" y="49.8">4</text>
<text x="62.8" y="53.5">5</text>
<text x="62.8" y="57.2">6</text>
<text x="57.9" y="81.3">Mounting holes</text>
<text x="245.1" y="88.7">SW2</text>
<text x="214.4" y="93.9">no mounting</text>
<text x="244.8" y="95">no mounting</text>
<text x="236.1" y="104.6">X6</text>
<text x="246" y="107.2">1</text>
<text x="246" y="110.9">2</text>
<text x="131.4" y="118.3">5</text>
<text x="246" y="114.6">3</text>
<text x="246" y="118.3">4</text>
<text x="68.7" y="125.7">DD1</text>
<text x="131.4" y="122">6</text>
<text x="157.2" y="122">2</text>
<text x="157.2" y="125.7">3</text>
<text x="246" y="122">5</text>
<text x="246" y="125.7">6</text>
<text x="56.1" y="129.4">30</text>
<text x="60.1" y="130.6">PD0</text>
<text x="77.4" y="130.6">PC0</text>
<text x="83.1" y="129.4">23</text>
<text x="131.4" y="129.4">8</text>
<text x="56.1" y="133.1">31</text>
<text x="56.1" y="136.8">32</text>
<text x="60.1" y="134.3">PD1</text>
<text x="60.1" y="138">PD2</text>
<text x="77.4" y="138">PC2</text>
<text x="77.4" y="134.3">PC1</text>
<text x="83.1" y="136.8">25</text>
<text x="83.1" y="133.1">24</text>
<text x="131.4" y="133.1">4</text>
<text x="157.2" y="133.1">7</text>
<text x="57.3" y="140.5">1</text>
<text x="60.1" y="141.7">PD3</text>
<text x="77.4" y="141.7">PC3</text>
<text x="83.1" y="140.5">26</text>
<text x="57.3" y="144.2">2</text>
<text x="57.3" y="147.9">9</text>
<text x="60.1" y="145.4">PD4</text>
<text x="60.1" y="149.1">PD5</text>
<text x="77.4" y="149.1">PC5</text>
<text x="77.4" y="145.4">PC4</text>
<text x="83.1" y="147.9">28</text>
<text x="83.1" y="144.2">27</text>
<text x="56.1" y="151.6">10</text>
<text x="56.1" y="155.3">11</text>
<text x="60.1" y="152.8">PD6</text>
<text x="74.5" y="152.8">RESET</text>
<text x="83.1" y="155.3">19</text>
<text x="83.1" y="151.6">29</text>
<text x="56.1" y="159">12</text>
<text x="60.1" y="156.5">PD7</text>
<text x="60.1" y="160.2">PB0</text>
<text x="75.9" y="160.2">AREF</text>
<text x="75.9" y="156.5">ADC6</text>
<text x="83.1" y="159">20</text>
<text x="56.1" y="162.7">13</text>
<text x="56.1" y="166.4">14</text>
<text x="60.1" y="163.9">PB1</text>
<text x="60.1" y="167.6">PB2</text>
<text x="71.5" y="166.2" transform="rotate(-90 71.5 166.2)">ATMEGA168PA</text>
<text x="75.9" y="163.9">ADC7</text>
<text x="77.1" y="167.6">VCC</text>
<text x="83.1" y="166.4">4</text>
<text x="83.1" y="162.7">22</text>
<text x="56.1" y="170.1">15</text>
<text x="56.1" y="173.8">16</text>
<text x="60.1" y="171.3">PB3</text>
<text x="77.1" y="171.3">VCC</text>
<text x="83.1" y="173.8">18</text>
<text x="83.1" y="170.1">6</text>
<text x="56.1" y="177.5">17</text>
<text x="60.1" y="175">PB4</text>
<text x="60.1" y="178.7">PB5</text>
<text x="75.7" y="175">AVCC</text>
<text x="76.9" y="178.7">GND</text>
<text x="83.1" y="177.5">3</text>
<text x="228.8" y="177.2" transform="rotate(-90 228.8 177.2)">TS922AID</text>
<text x="57.3" y="181.2">7</text>
<text x="57.3" y="184.9">8</text>
<text x="60.1" y="182.4">XTAL1</text>
<text x="76.9" y="182.4">GND</text>
<text x="83.1" y="184.9">21</text>
<text x="83.1" y="181.2">5</text>
<text x="60.1" y="186.1">XTAL2</text>
<text x="76.9" y="186.1">GND</text>
</g>
</svg>
